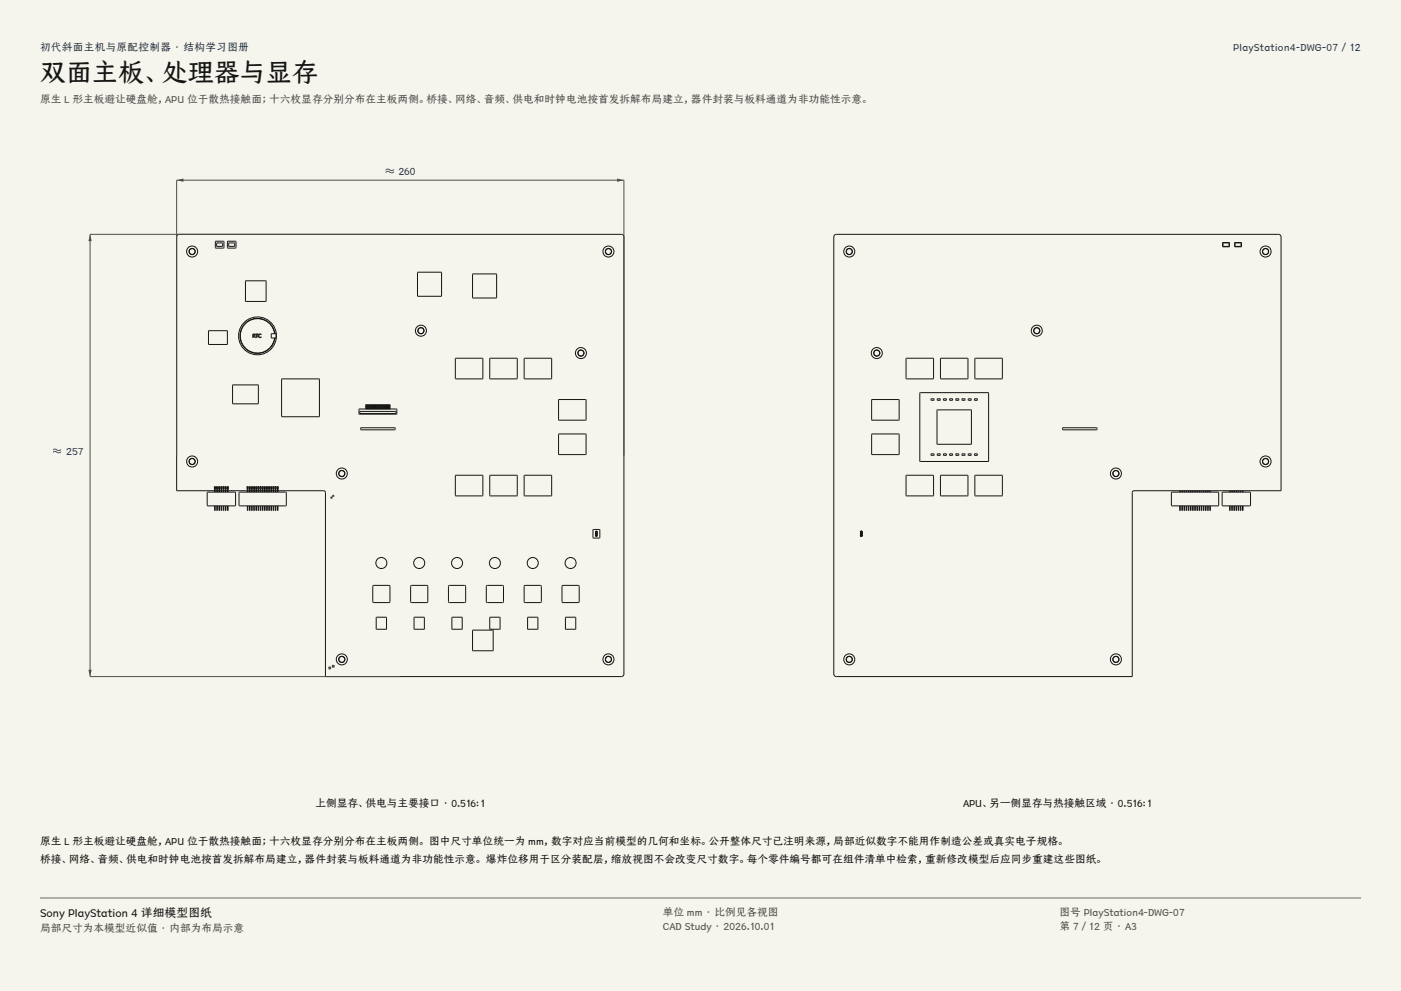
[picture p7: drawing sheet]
<svg xmlns="http://www.w3.org/2000/svg" width="420mm" height="297mm" viewBox="0 0 420 297" stroke-linecap="round" stroke-linejoin="round" font-family="sans-serif">
<g fill="#f5f4ed">
<path d="M0 0h420v297h-420z"/>
<path d="M12 12h396v275h-396z"/>
</g>
<g fill="none" stroke="#141413" stroke-width=".3">
<path d="M64.6 72.3h2.5v2h-2.5zM65 72.8h1.7v1h-1.7zM68.2 72.3h2.5v2h-2.5zM68.6 72.8h1.7v1h-1.7zM62.5 99.1h5.6v4.1h-5.6zM73.6 84.2h6.1v6.1h-6.1zM82.8 99.9v1.5M82.8 99.9a5.7 5.7 0 0 0-8.7-4 5.7 5.7 0 0 0 0 9.5 5.7 5.7 0 0 0 8.7-4M82.8 99.9h-.4a5.3 5.3 0 0 0-8.1-3.7 5.3 5.3 0 0 0 0 8.9 5.3 5.3 0 0 0 8.1-3.7h.4M125.2 81.6h7.2v7.2h-7.2zM141.7 82.1h7.2v7.2h-7.2zM69.7 115.4h7.7v5.6h-7.7z"/>
<path d="M75.8 100.1h.3a.3 .3 0 0 1 .4 .2 .3 .3 0 0 1-.2 .4l.3 .5-.5-.5-.3 .5zM75.9 100.2l.4 .1v.3h-.4zM76.6 100.1h.9l-.4 .1v1l-.2-1zM77.6 100.2l.5-.1 .2 .2a.42 .42 0 0 0-.6 0 .42 .42 0 0 0 0 .6 .42 .42 0 0 0 .6 0 .51 .51 0 0 1-.8 .1 .51 .51 0 0 1 .1-.8zM81.3 100h1.5v1.3h-1.5zM82.3 100a5.2 5.2 0 0 0-7.9-3.7 5.2 5.2 0 0 0 0 8.7 5.2 5.2 0 0 0 7.9-3.7M84.4 113.6h11.3v11.3h-11.3zM136.5 107.4h8.2v6.1h-8.2zM146.9 107.4h8.1v6.1h-8.1zM157.2 107.4h8.2v6.1h-8.2zM167.5 119.8h8.2v6.1h-8.2zM107.6 122.6h11.3l.1 1.4-11.3 .1z"/>
<path d="M107.9 123.3h10.8v.6h-10.8zM108.2 128.2h10.1l.2 .5-10.3 .1zM109.7 122.6l.1-1.3v1.3M110 121.3v1.3M110 121.3l.1 1.3M110.3 122.6v-1.3l.1 1.3M110.7 121.3l-.1 1.3M110.7 121.3v1.3M110.9 122.6v-1.3l.1 1.3M111.2 122.6v-1.3l.2 1.3M111.5 122.6v-1.3l.2 1.3M111.8 122.6v-1.3l.2 1.3"/>
<path d="M112.1 122.6l.1-1.3 .1 1.3M112.4 121.3v1.3M112.5 121.3l.1 1.3M112.8 122.6l.1-1.3v1.3M113.2 121.3l-.1 1.3M113.2 121.3v1.3M113.4 122.6v-1.3l.1 1.3M113.7 122.6v-1.3l.1 1.3M114 122.6v-1.3l.1 1.3M114.3 122.6v-1.3l.2 1.3M114.6 122.6v-1.3l.2 1.3M114.9 121.3v1.3"/>
<path d="M114.9 121.3l.2 1.3M115.2 122.6v-1.3l.2 1.3M115.7 121.3l-.2 1.3M115.7 121.3v1.3M115.9 122.6l.1-1.3v1.3M116.2 122.6v-1.3l.1 1.3M116.5 122.6v-1.3l.1 1.3M116.8 122.6v-1.3l.1 1.3M167.5 130.1h8.2v6.1h-8.2zM62.2 147.5h8.4v4.1h-8.4zM64.4 147.1h-11.4v-76.1a.77 .77 0 0 1 .7-.8h132.6a.77 .77 0 0 1 .7 .8v131a.77 .77 0 0 1-.7 .8h-88.7v-55.2l-.5-.5h-13.8M64.4 147.5v-1.5h.1v1.5"/>
<path d="M64.4 151.6v1.4h.1v-1.4M64.5 147.1h.5M64.5 146.5h.1M64.6 145.8h-.3l.1 .7M64.6 145.8h.1M64.6 146.5h.1M64.6 145.8v.7M64.9 146.5h.1M64.9 145.8v.7M64.9 145.8h.1M64.9 145.8h.3v.7M65 147.5v-1.5h.2v1.5"/>
<path d="M65 151.6v1.4h.2v-1.4M65.2 147.1h.4M65.6 146.5h.1M65.6 145.8v.7M65.6 145.8h.1M65.6 145.8h.3M65.6 147.5v-1.5h.2v1.5M65.6 151.6v1.4h.2v-1.4M65.8 147.1h.5M65.8 146.5h.1M65.9 145.8h.1M65.9 146.5h.1"/>
<path d="M65.9 145.8v.7M66.2 146.5v-.7h.3v.7M66.2 146.5h.1M66.3 147.5v-1.5h.1v1.5M66.3 151.6v1.4h.1v-1.4M66.4 147.1h.5M66.4 146.5h.1M66.8 146.5h.1M66.8 145.8v.7M66.9 145.8h-.1M66.9 146.5h.1M66.9 145.8h.3"/>
<path d="M66.9 147.5v-1.5h.2v1.5M66.9 151.6v1.4h.2v-1.4M67.1 147.1h.5M67.1 146.5h.1M67.2 145.8h.1M67.2 146.5h.1M67.2 145.8v.7M67.6 147.5v-1.5h.1v1.5M67.6 151.6v1.4h.1v-1.4M67.7 147.1h.5M67.7 146.5h.1M67.8 145.8h-.3l.1 .7"/>
<path d="M67.8 145.8h.1M67.8 146.5h.1M67.8 145.8v.7M68.1 146.5h.1M68.1 145.8v.7M68.2 145.8h-.1M68.2 145.8h.3l-.1 .7M68.2 146.5h.1M68.2 147.5v-1.5h.2v1.5M68.2 151.6v1.4h.2v-1.4M68.4 147.1h5.8M71.7 147.5h13.9l.2 .2v3.7l-.2 .2h-13.7l-.2-.2z"/>
<path d="M74.1 146.5h.1M74.1 145.8v.7M74.1 145.8h.1M74.1 145.8h.3l-.1 .7M74.2 147.5v-1.5h.1v1.5M74.2 151.6v1.4h.1v-1.4M74.3 147.1h.5M74.7 146.5h.1M74.7 145.8v.7M74.7 145.8h.1M74.7 145.8h.3M74.8 147.5v-1.5h.2v1.5"/>
<path d="M74.8 151.6v1.4h.2v-1.4M75 147.1h.4M75 146.5h.1M75 145.8h.1M75 145.8v.7M75.4 147.5v-1.5h.2v1.5M75.4 151.6v1.4h.2v-1.4M75.6 147.1h.5M75.6 146.5h.1M75.7 145.8h-.3v.7M75.7 145.8h.1M75.7 146.5h.1"/>
<path d="M75.7 145.8v.7M76 146.5h.1M76 145.8v.7M76 145.8h.1M76 145.8h.3M76.1 147.5v-1.5h.1v1.5M76.1 151.6v1.4h.1v-1.4M76.2 147.1h.5M76.2 146.5h.1M76.3 145.8h.1M76.3 146.5h.1M76.3 145.8v.7"/>
<path d="M76.6 146.5h.1M76.6 145.8v.7M76.7 145.8h-.1M76.7 146.5h.1M76.7 145.8h.3M76.7 147.5v-1.5h.2v1.5M76.7 151.6v1.4h.2v-1.4M76.9 147.1h.5M76.9 146.5h.1M77 145.8h.1M77 146.5h.1M77 145.8v.7"/>
<path d="M77.3 146.5h.1M77.3 145.8v.7M77.3 145.8h.1M77.3 145.8h.3l-.1 .7M77.4 147.5v-1.5h.1v1.5M77.4 151.6v1.4h.1v-1.4M77.5 147.1h.5M77.9 146.5h.1M77.9 145.8v.7M78 145.8h-.1M78 146.5h.1M78 145.8h.2"/>
<path d="M78 147.5v-1.5h.2v1.5M78 151.6v1.4h.2v-1.4M78.2 147.1h.5M78.2 146.5h.1M78.2 145.8h.1M78.3 146.5h-.1M78.3 145.8v.7M78.7 147.5v-1.5h.1v1.5M78.7 151.6v1.4h.1v-1.4M78.8 147.1h.5M78.8 146.5h.1M78.9 145.8h-.3l.1 .7"/>
<path d="M78.9 145.8h.1M78.9 146.5h.1M78.9 145.8v.7M79.2 146.5h.1M79.2 145.8v.7M79.2 145.8h.1M79.2 145.8h.3M79.3 147.5v-1.5h.2v1.5M79.3 151.6v1.4h.2v-1.4M79.5 147.1h.5M79.5 146.5h.1M79.5 145.8h.1"/>
<path d="M79.6 146.5h-.1M79.6 145.8v.7M79.9 146.5h.1M79.9 145.8v.7M79.9 145.8h.1M79.9 145.8h.3M80 147.5v-1.5h.1v1.5M80 151.6v1.4h.1v-1.4M80.1 147.1h.5M80.1 146.5h.1M80.2 145.8h.1M80.2 146.5h.1"/>
<path d="M80.2 145.8v.7M80.5 146.5h.1M80.5 145.8v.7M80.5 145.8h.1M80.5 145.8h.3v.7M80.6 147.5v-1.5h.2v1.5M80.6 151.6v1.4h.2v-1.4M80.8 147.1h.4M81.2 146.5h.1M81.2 145.8v.7M81.2 145.8h.1M81.2 145.8h.3"/>
<path d="M81.2 147.5v-1.5h.2v1.5M81.2 151.6v1.4h.2v-1.4M81.4 147.1h.5M81.4 146.5h.1M81.5 145.8h.1M81.5 146.5h.1M81.5 145.8v.7M81.9 147.5v-1.5h.1v1.5M81.9 151.6v1.4h.1v-1.4M82 147.1h.5M82 146.5h.1M82.1 145.8h-.3l.1 .7"/>
<path d="M82.1 145.8h.1M82.1 146.5h.1M82.1 145.8v.7M82.4 146.5h.1M82.4 145.8v.7M82.5 145.8h-.1M82.5 146.5h.1M82.5 145.8h.3M82.5 147.5v-1.5h.2v1.5M82.5 151.6v1.4h.2v-1.4M82.7 147.1h.5M82.7 146.5h.1"/>
<path d="M82.8 145.8h.1M82.8 146.5h.1M82.8 145.8v.7M83.1 146.5h.1M83.1 145.8v.7M83.1 145.8h.1M83.1 145.8h.3M83.2 147.5v-1.5h.1v1.5M83.2 151.6v1.4h.1v-1.4M83.3 146.5h.1M83.4 145.8h.1M83.4 146.5h.1"/>
<path d="M83.4 145.8v.7M99.2 149.3h.1M99.2 149v.3M99.2 149h.1M99.2 149.3h.3M99.2 149h.3M99.5 149h.1M99.5 149.3h.1M99.5 149v.3M99.7 148.7l.1 .1M99.7 148.5v.2M99.8 148.5h-.1"/>
<path d="M99.8 148.5h.3l-.1 .3h-.2M136.5 142.5h8.2v6.1h-8.2zM146.9 142.5h8.1v6.1h-8.1zM157.2 142.5h8.2v6.1h-8.2zM177.8 158.7h2v2.5h-2zM178.8 159.7l.2 .3-.2 .2M178.8 159.7l-.3 .3 .3 .2M111.8 175.6l5-.1 .1 4.9-5 .2zM123.2 175.5l5 .1-.1 5-5-.2zM134.5 175.6l4.9-.1 .2 4.9-5 .2zM145.9 175.5l5 .1-.1 5-5-.2zM157.2 175.6l4.9-.1 .1 4.9-4.9 .2z"/>
<path d="M168.5 175.6l5-.1 .1 4.9-5 .2zM98.6 200v.4h.5v-.4M98.6 199.9v.1M98.6 199.9h.5M99.1 199.9v.1M99.6 199.4h.5v.5h-.5zM100.1 199.4v.1M112.8 185h3.1v3.6h-3.1zM124.1 185h3.1v3.6h-3.1zM135.5 185h3v3.6h-3zM141.7 188.9h6.1v6.1h-6.1zM146.8 185h3.1v3.6h-3.1z"/>
<path d="M158.2 185h3v3.6h-3zM169.5 185h3.1v3.6h-3.1z"/>
<circle cx="57.6" cy="75.4" r="1.66"/>
<circle cx="57.6" cy="75.4" r=".93"/>
<circle cx="57.6" cy="75.4" r=".88"/>
<circle cx="182.4" cy="75.4" r="1.66"/>
<circle cx="182.4" cy="75.4" r=".93"/>
<circle cx="182.4" cy="75.4" r=".88"/>
<circle cx="126.2" cy="99.1" r="1.66"/>
<circle cx="126.2" cy="99.1" r=".93"/>
<circle cx="126.2" cy="99.1" r=".88"/>
<circle cx="174.1" cy="105.8" r="1.66"/>
<circle cx="174.1" cy="105.8" r=".93"/>
<circle cx="174.1" cy="105.8" r=".88"/>
<circle cx="57.6" cy="138.3" r="1.66"/>
<circle cx="57.6" cy="138.3" r=".93"/>
<circle cx="57.6" cy="138.3" r=".88"/>
<circle cx="109.7" cy="121.3" r=".01"/>
<circle cx="109.7" cy="122.6" r=".01"/>
<circle cx="109.8" cy="122.6" r=".01"/>
<circle cx="109.8" cy="121.3" r=".01"/>
<circle cx="110" cy="122.6" r=".01"/>
<circle cx="110" cy="121.3" r=".01"/>
<circle cx="110.1" cy="121.3" r=".01"/>
<circle cx="110.1" cy="122.6" r=".01"/>
<circle cx="110.3" cy="121.3" r=".01"/>
<circle cx="110.3" cy="122.6" r=".01"/>
<circle cx="110.4" cy="122.6" r=".01"/>
<circle cx="110.4" cy="121.3" r=".01"/>
<circle cx="110.6" cy="122.6" r=".01"/>
<circle cx="110.6" cy="121.3" r=".01"/>
<circle cx="110.7" cy="121.3" r=".01"/>
<circle cx="110.7" cy="122.6" r=".01"/>
<circle cx="110.9" cy="121.3" r=".01"/>
<circle cx="110.9" cy="122.6" r=".01"/>
<circle cx="111" cy="122.6" r=".01"/>
<circle cx="111" cy="121.3" r=".01"/>
<circle cx="111.2" cy="121.3" r=".01"/>
<circle cx="111.2" cy="122.6" r=".01"/>
<circle cx="111.3" cy="122.6" r=".01"/>
<circle cx="111.3" cy="121.3" r=".01"/>
<circle cx="111.5" cy="122.6" r=".01"/>
<circle cx="111.5" cy="121.3" r=".01"/>
<circle cx="111.7" cy="122.6" r=".01"/>
<circle cx="111.7" cy="121.3" r=".01"/>
<circle cx="111.8" cy="121.3" r=".01"/>
<circle cx="111.8" cy="122.6" r=".01"/>
<circle cx="112" cy="121.3" r=".01"/>
<circle cx="112" cy="122.6" r=".01"/>
<circle cx="112.2" cy="121.3" r=".01"/>
<circle cx="112.2" cy="122.6" r=".01"/>
<circle cx="112.3" cy="121.3" r=".01"/>
<circle cx="112.3" cy="122.6" r=".01"/>
<circle cx="112.5" cy="122.6" r=".01"/>
<circle cx="112.5" cy="121.3" r=".01"/>
<circle cx="112.6" cy="122.6" r=".01"/>
<circle cx="112.6" cy="121.3" r=".01"/>
<circle cx="112.8" cy="121.3" r=".01"/>
<circle cx="112.8" cy="122.6" r=".01"/>
<circle cx="112.9" cy="122.6" r=".01"/>
<circle cx="112.9" cy="121.3" r=".01"/>
<circle cx="113.1" cy="121.3" r=".01"/>
<circle cx="113.1" cy="122.6" r=".01"/>
<circle cx="113.2" cy="122.6" r=".01"/>
<circle cx="113.2" cy="121.3" r=".01"/>
<circle cx="113.4" cy="122.6" r=".01"/>
<circle cx="113.4" cy="121.3" r=".01"/>
<circle cx="113.5" cy="121.3" r=".01"/>
<circle cx="113.5" cy="122.6" r=".01"/>
<circle cx="113.7" cy="122.6" r=".01"/>
<circle cx="113.7" cy="121.3" r=".01"/>
<circle cx="113.8" cy="122.6" r=".01"/>
<circle cx="113.8" cy="121.3" r=".01"/>
<circle cx="114" cy="122.6" r=".01"/>
<circle cx="114" cy="121.3" r=".01"/>
<circle cx="114.1" cy="121.3" r=".01"/>
<circle cx="114.1" cy="122.6" r=".01"/>
<circle cx="114.3" cy="121.3" r=".01"/>
<circle cx="114.3" cy="122.6" r=".01"/>
<circle cx="114.4" cy="122.6" r=".01"/>
<circle cx="114.4" cy="121.3" r=".01"/>
<circle cx="114.6" cy="121.3" r=".01"/>
<circle cx="114.6" cy="122.6" r=".01"/>
<circle cx="114.7" cy="122.6" r=".01"/>
<circle cx="114.7" cy="121.3" r=".01"/>
<circle cx="114.9" cy="121.3" r=".01"/>
<circle cx="114.9" cy="122.6" r=".01"/>
<circle cx="115.1" cy="122.6" r=".01"/>
<circle cx="115.1" cy="121.3" r=".01"/>
<circle cx="115.2" cy="122.6" r=".01"/>
<circle cx="115.2" cy="121.3" r=".01"/>
<circle cx="115.4" cy="122.6" r=".01"/>
<circle cx="115.4" cy="121.3" r=".01"/>
<circle cx="115.6" cy="122.6" r=".01"/>
<circle cx="115.6" cy="121.3" r=".01"/>
<circle cx="115.7" cy="122.6" r=".01"/>
<circle cx="115.7" cy="121.3" r=".01"/>
<circle cx="115.9" cy="121.3" r=".01"/>
<circle cx="115.9" cy="122.6" r=".01"/>
<circle cx="116" cy="122.6" r=".01"/>
<circle cx="116" cy="121.3" r=".01"/>
<circle cx="116.2" cy="121.3" r=".01"/>
<circle cx="116.2" cy="122.6" r=".01"/>
<circle cx="116.3" cy="121.3" r=".01"/>
<circle cx="116.3" cy="122.6" r=".01"/>
<circle cx="116.5" cy="122.6" r=".01"/>
<circle cx="116.5" cy="121.3" r=".01"/>
<circle cx="116.6" cy="122.6" r=".01"/>
<circle cx="116.6" cy="121.3" r=".01"/>
<circle cx="116.8" cy="121.3" r=".01"/>
<circle cx="116.8" cy="122.6" r=".01"/>
<circle cx="116.9" cy="121.3" r=".01"/>
<circle cx="116.9" cy="122.6" r=".01"/>
<circle cx="102.5" cy="141.9" r="1.66"/>
<circle cx="102.5" cy="141.9" r=".93"/>
<circle cx="102.5" cy="141.9" r=".88"/>
<circle cx="178.8" cy="159.5" r=".21"/>
<circle cx="178.8" cy="160" r=".21"/>
<circle cx="178.8" cy="159.4" r=".13"/>
<circle cx="178.8" cy="160" r=".13"/>
<circle cx="178.8" cy="159.4" r=".26"/>
<circle cx="114.3" cy="168.7" r="1.66"/>
<circle cx="125.7" cy="168.7" r="1.66"/>
<circle cx="137" cy="168.7" r="1.66"/>
<circle cx="148.4" cy="168.7" r="1.66"/>
<circle cx="159.7" cy="168.7" r="1.66"/>
<circle cx="171.1" cy="168.7" r="1.66"/>
<circle cx="178.8" cy="160.5" r=".21"/>
<circle cx="178.8" cy="160.5" r=".13"/>
<circle cx="178.8" cy="160.5" r=".26"/>
<circle cx="102.5" cy="197.6" r="1.66"/>
<circle cx="102.5" cy="197.6" r=".93"/>
<circle cx="102.5" cy="197.6" r=".88"/>
<circle cx="182.4" cy="197.6" r="1.66"/>
<circle cx="182.4" cy="197.6" r=".93"/>
<circle cx="182.4" cy="197.6" r=".88"/>
</g>
<path d="M53 136.5v-82.5h134v82.5" fill="none" stroke="#504e49" stroke-width=".3"/>
<g fill="#504e49">
<path d="M53 54l2-.5v1z"/>
<path d="M185 53.5l2 .5-2 .5z"/>
</g>
<path d="M120 70.2h-93v132.6h93" fill="none" stroke="#504e49" stroke-width=".3"/>
<g fill="#504e49">
<path d="M27 70.2l.5 2.1h-1z"/>
<path d="M26.5 200.7h1l-.5 2.1z"/>
</g>
<g fill="none" stroke="#141413" stroke-width=".3">
<path d="M250.2 70.5l.5-.3h132.6a.77 .77 0 0 1 .7 .8v76.1h-44.1l-.4 .2-.1 55.5h-88.7a.77 .77 0 0 1-.7-.8v-131zM366.5 72.7h2v1.2h-2zM366.7 72.8h1.7v1h-1.7zM370.1 72.7h2.1v1.2h-2.1zM370.3 72.8h1.7v1h-1.7zM261.3 119.8h8.2v6.1h-8.2zM271.6 107.4h8.2v6.1h-8.2zM275.8 117.7h20.5v20.6h-20.5zM279.1 119.5h.9v.5h-.9zM281 119.5h.8v.5h-.8zM282 107.4h8.1v6.1h-8.1zM282.9 119.5h.8v.5h-.9z"/>
<path d="M282.9 119.5h-.1M284.7 119.5v.5h.9v-.5M284.7 119.5h.1M284.7 119.5h.8M285.5 119.5h.1M286.6 119.5h.8v.5h-.8zM287.4 119.5h.1M288.4 119.5h.9v.5h-.9zM290.3 119.5h.8v.5h-.8zM290.3 119.5h.1M292.1 119.5l.1 .5h.8v-.5M292.2 119.5h-.1"/>
<path d="M292.2 119.5h.8M292.3 107.4h8.2v6.1h-8.2zM293 119.5h.1M261.3 130.1h8.2v6.1h-8.2zM279.1 136h.9v.5h-.9zM280.9 122.9h10.3v10.2h-10.3zM281 136h.8v.5h-.8zM282.9 136h.8v.5h-.9zM282.9 136l-.1 .1M284.7 136.1v.4h.9v-.4M284.7 136v.1M284.7 136h.8"/>
<path d="M285.5 136l.1 .1M286.6 136l.8 .1v.4h-.8zM287.4 136v.1M288.4 136h.9v.5h-.9zM290.3 136h.8v.5h-.8zM290.3 136v.1M292.1 136.1l.1 .4h.8v-.4M292.2 136l-.1 .1M292.2 136h.8M293 136v.1M318.6 128.2h10.2l.1 .5-10.2 .1zM258 159.3l.5 .1-.2 .3 .2 .9-.3 .2-.3-.3 .2-.3z"/>
<path d="M258.2 159.7l-.2 .3 .2 .2M258.2 159.7l.3 .3-.3 .2M271.6 142.5h8.2v6.1h-8.2zM282 142.5h8.1v6.1h-8.1zM292.3 142.5h8.2v6.1h-8.2zM351.2 147.5h13.9l.2 .2v3.7l-.2 .2h-13.7l-.2-.2zM353.7 151.6v1.4h.1v-1.4M353.7 147.1v.4M353.8 147.1v.4M354.3 151.6v1.4h.2v-1.4M354.3 147.1v.4M354.5 147.1v.4"/>
<path d="M355 151.6v1.4h.1v-1.4M355 147.1v.4M355.1 147.1v.4M355.6 151.6v1.4h.2v-1.4M355.6 147.1v.4M355.8 147.1v.4M356.2 151.6v1.4h.2v-1.4M356.2 147.1v.4M356.4 147.1v.4M356.9 151.6v1.4h.1v-1.4M356.9 147.1v.4M357 147.1v.4"/>
<path d="M357.5 151.6v1.4h.2v-1.4M357.5 147.1v.4M357.7 147.1v.4M358.2 151.6v1.4h.1v-1.4M358.2 147.1v.4M358.3 147.1v.4M358.8 151.6v1.4h.2v-1.4M358.8 147.1v.4M359 147.1v.4M359.5 151.6v1.4h.1v-1.4M359.5 147.1v.4M359.6 147.1v.4"/>
<path d="M360.1 151.6v1.4h.2v-1.4M360.1 147.1v.4M360.3 147.1v.4M360.8 151.6v1.4h.1v-1.4M360.8 147.1v.4M360.9 147.1v.4M361.4 151.6v1.4h.2v-1.4M361.4 147.1v.4M361.6 147.1v.4M362 151.6v1.4h.2v-1.4M362 147.1v.4M362.2 147.1v.4"/>
<path d="M362.7 151.6v1.4h.1v-1.4M362.7 147.1v.4M362.8 147.1v.4M366.4 147.5h8.4v4.1h-8.4zM368.6 147.1v.4M368.6 151.6v1.4h.2v-1.4M368.8 147.1v.4M369.3 151.6v1.4h.1v-1.4M369.3 147.1v.4M369.4 147.1v.4M369.9 151.6v1.4h.2v-1.4M369.9 147.1v.4"/>
<path d="M370.1 147.1v.4M370.6 151.6v1.4h.1v-1.4M370.6 147.1v.4M370.7 147.1v.4M371.2 151.6v1.4h.2v-1.4M371.2 147.1v.4M371.4 147.1v.4M371.8 151.6v1.4h.2v-1.4M371.8 147.1v.4M372 147.1v.4M372.5 151.6v1.4h.1v-1.4M372.5 147.1v.4"/>
<path d="M372.6 147.1v.4"/>
<circle cx="254.6" cy="75.4" r="1.66"/>
<circle cx="254.6" cy="75.4" r=".93"/>
<circle cx="254.6" cy="75.4" r=".88"/>
<circle cx="379.4" cy="75.4" r="1.66"/>
<circle cx="379.4" cy="75.4" r=".93"/>
<circle cx="379.4" cy="75.4" r=".88"/>
<circle cx="310.8" cy="99.1" r="1.66"/>
<circle cx="310.8" cy="99.1" r=".93"/>
<circle cx="310.8" cy="99.1" r=".88"/>
<circle cx="262.8" cy="105.8" r="1.66"/>
<circle cx="262.8" cy="105.8" r=".93"/>
<circle cx="262.8" cy="105.8" r=".88"/>
<circle cx="379.4" cy="138.3" r="1.66"/>
<circle cx="379.4" cy="138.3" r=".93"/>
<circle cx="379.4" cy="138.3" r=".88"/>
<circle cx="258.2" cy="160" r=".21"/>
<circle cx="258.2" cy="159.5" r=".21"/>
<circle cx="258.2" cy="159.4" r=".13"/>
<circle cx="258.2" cy="160" r=".13"/>
<circle cx="258.2" cy="159.4" r=".26"/>
<circle cx="334.5" cy="141.9" r="1.66"/>
<circle cx="334.5" cy="141.9" r=".93"/>
<circle cx="334.5" cy="141.9" r=".88"/>
<circle cx="258.2" cy="160.5" r=".21"/>
<circle cx="258.2" cy="160.5" r=".13"/>
<circle cx="258.2" cy="160.5" r=".26"/>
<circle cx="254.6" cy="197.6" r="1.66"/>
<circle cx="254.6" cy="197.6" r=".93"/>
<circle cx="254.6" cy="197.6" r=".88"/>
<circle cx="334.5" cy="197.6" r="1.66"/>
<circle cx="334.5" cy="197.6" r=".93"/>
<circle cx="334.5" cy="197.6" r=".88"/>
</g>
<path d="M12 269.3h396zM12 269h396v.3h-396z" fill-rule="evenodd" fill="#504e49"/>
<text font-size="7.8" fill="#141413" x="12" y="24.7">双面主板、处理器与显存</text>
<text font-size="3.5" fill="#141413" x="12" y="274.9">Sony PlayStation 4 详细模型图纸</text>
<g font-size="3.2" fill="#1b365d">
<text x="12" y="15.3">初代斜面主机与原配控制器 · 结构学习图册</text>
<text x="369.6" y="15.3">PlayStation4-DWG-07 / 12</text>
<text x="115.4" y="52.4">≈ 260</text>
<text x="15.8" y="136.5">≈ 257</text>
</g>
<g font-size="3.2" fill="#504e49">
<text x="12" y="30.9">原生 L 形主板避让硬盘舱，APU 位于散热接触面；十六枚显存分别分布在主板两侧。桥接、网络、音频、供电和时钟电池按首发拆解布局建立，器件封装与板料通道为非功能性示意。</text>
<text x="198.7" y="274.5">单位 mm · 比例见各视图</text>
<text x="317.6" y="274.5">图号 PlayStation4-DWG-07</text>
<text x="12" y="279.3">局部尺寸为本模型近似值 · 内部为布局示意</text>
<text x="198.7" y="278.8">CAD Study · 2026.10.01</text>
<text x="317.6" y="278.8">第 7 / 12 页 · A3</text>
</g>
<g font-size="3.2" fill="#141413">
<text x="94.6" y="242">上侧显存、供电与主要接口 · 0.516:1</text>
<text x="288.7" y="242">APU、另一侧显存与热接触区域 · 0.516:1</text>
<text x="12" y="253.3">原生 L 形主板避让硬盘舱，APU 位于散热接触面；十六枚显存分别分布在主板两侧。 图中尺寸单位统一为 mm，数字对应当前模型的几何和坐标。公开整体尺寸已注明来源，局部近似数字不能用作制造公差或真实电子规格。</text>
<text x="12" y="258.6">桥接、网络、音频、供电和时钟电池按首发拆解布局建立，器件封装与板料通道为非功能性示意。 爆炸位移用于区分装配层，缩放视图不会改变尺寸数字。每个零件编号都可在组件清单中检索，重新修改模型后应同步重建这些图纸。</text>
</g>
</svg>
